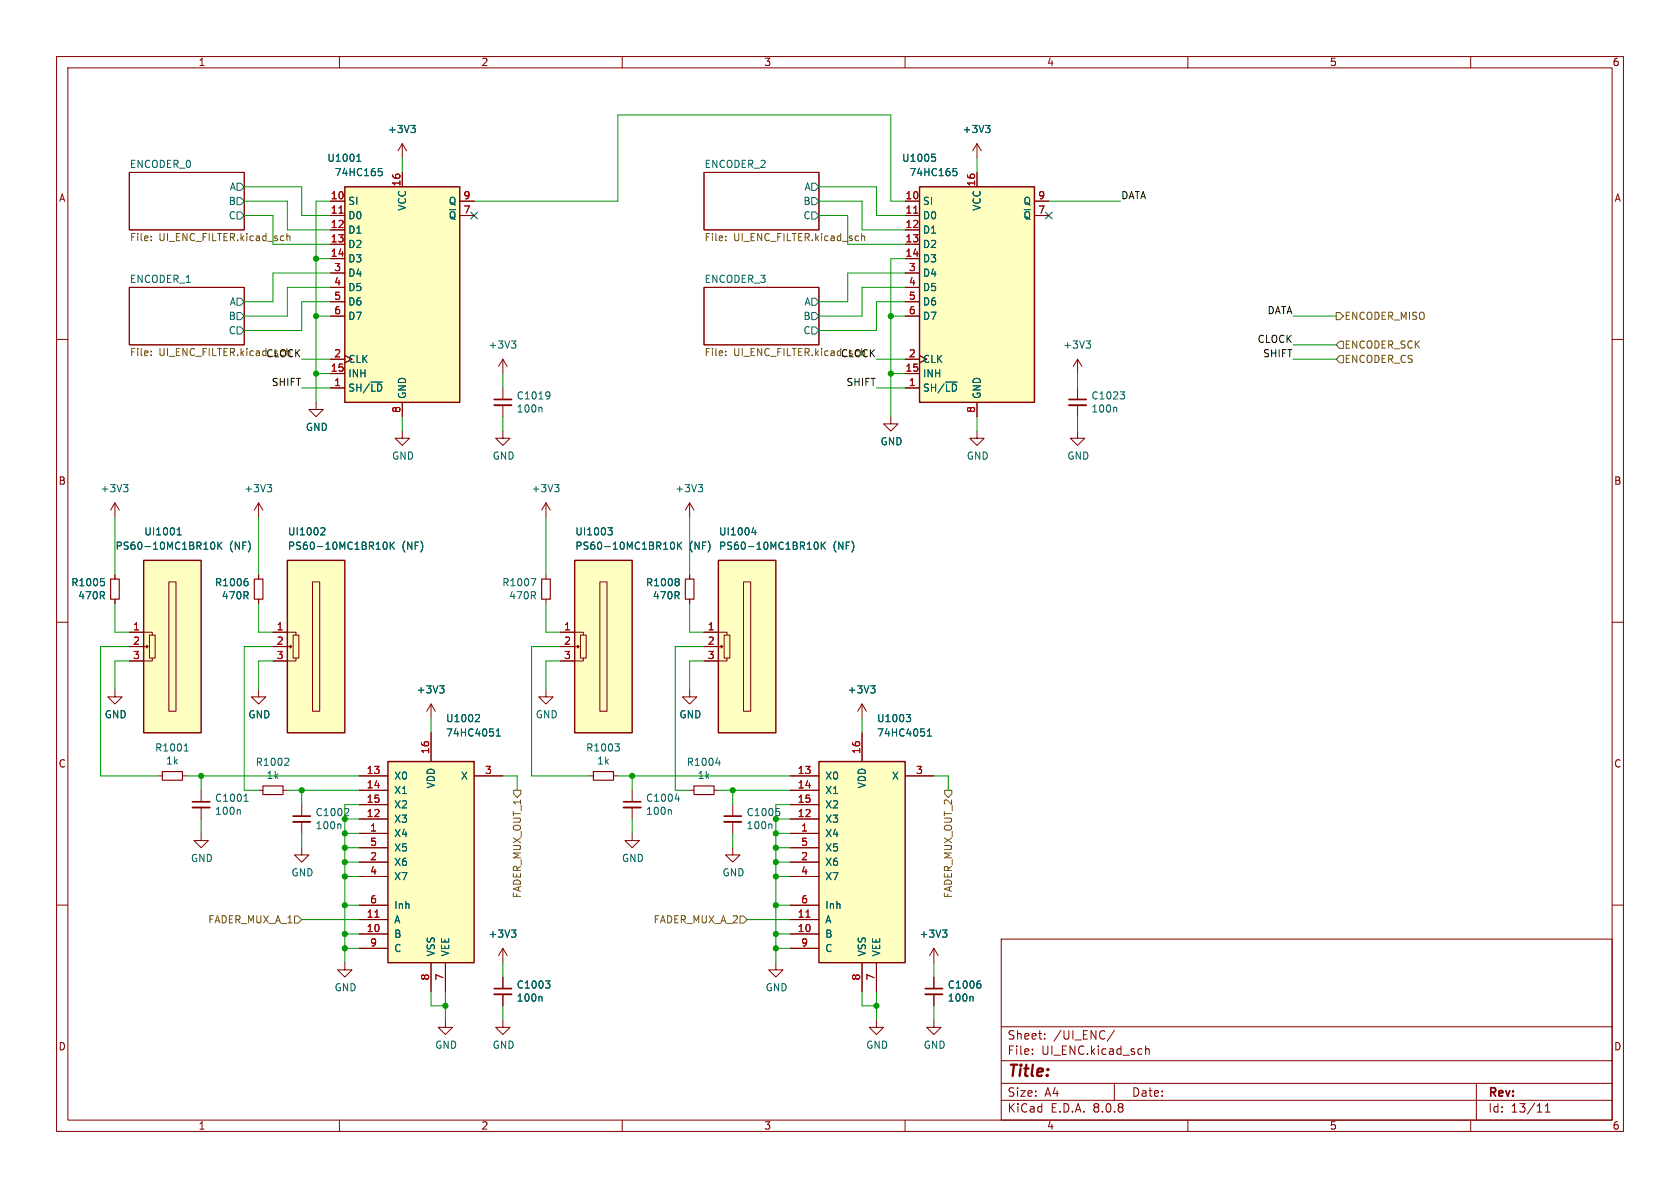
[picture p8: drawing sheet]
<svg xmlns="http://www.w3.org/2000/svg" width="297mm" height="210mm" viewBox="0 0 297 210" stroke-linecap="round" stroke-linejoin="round" font-family="sans-serif">
<g fill="none" stroke="#840000" stroke-width=".18">
<path d="M10 10h277v190h-277zM12 12h273v186h-273zM60 10v2M110 10v2M160 10v2M210 10v2M260 10v2M22.9 30.5h20.3v10.1h-20.3zM71.1 25.4l-.7 1.3M71.1 25.4v2.5M71.1 25.4l.8 1.3M124.5 30.5h20.3v10.1h-20.3z"/>
<path d="M22.9 50.8h20.3v10.2h-20.3zM124.5 50.8h20.3v10.2h-20.3zM10 60h2M285 60h2M10 110h2M285 110h2M45.7 121.9v1.3h1.3l-1.3 1.3-1.3-1.3h1.3M45.7 139.7h.8M50 139.7h.8M10 160h2M137.2 170.2v1.3h1.2l-1.2 1.2-1.3-1.2h1.3M177 166h108v32h-108z"/>
<path d="M285 160h2M60 198v2M110 198v2M160 198v2M177 194.5h108M177 191.5h108M177 187.5h108M177 181.5h108M182.5 186.3v.1M182.5 185.5v.1M184.7 183.6v.1M184.7 182.8v.1"/>
<path d="M197 191.5v3M197 182.1l-1.3 2M202.5 184.9v1.5M202.5 185.5l.2-.1 .4 .1 .1 .9M210 198v2M260 198v2M261 191.5v6.5M273.2 196.6h.8M273.2 195.5l.4-.4v1.5"/>
</g>
<g fill="none" stroke="#006464" stroke-width=".18">
<path d="M41.9 37.5h.6l.7 .6-.7 .6h-.6zM41.9 32.4h.6l.7 .6-.7 .7h-.6zM41.9 34.9h.6l.7 .7-.7 .6h-.6zM72.6 22.2h.8l-.4 .5M73.2 22.7l.2 .2v.3l-.2 .2M143.5 37.5h.6l.7 .6-.7 .6h-.6zM143.5 32.4h.6l.7 .6-.7 .7h-.6zM143.5 34.9h.6l.7 .7-.7 .6h-.6zM41.9 57.8h.6l.7 .6-.7 .7h-.6zM41.9 52.7h.6l.7 .6-.7 .7h-.6zM41.9 55.2h.6l.7 .7-.7 .6h-.6zM143.5 57.8h.6l.7 .6-.7 .7h-.6z"/>
<path d="M143.5 52.7h.6l.7 .6-.7 .7h-.6zM143.5 55.2h.6l.7 .7-.7 .6h-.6zM50.8 134l.3 .3-.1 .3-.7 .7h.8"/>
</g>
<path d="M26.7 42.4v.1M26.7 41.8v.1M50.7 41.8l.2-.1 .3 .1 .1 .7M50.7 41.3v1.2M128.3 42.4v.1M128.3 41.8v.1M152.3 41.3v1.2M152.3 41.8l.2-.1 .3 .1 .1 .7M26.7 62.1v.1M26.7 62.7v.2M128.3 62.1v.1M128.3 62.7v.2" fill="none" stroke="#725600" stroke-width=".18"/>
<path d="M46.5 138.9h3.5v1.6h-3.5z" fill="none" stroke="#840000" stroke-width=".2"/>
<path d="M50.8 99.1h10.2v30.4h-10.2z" fill="#ffffc2"/>
<path d="M50.8 99.1h10.2v30.4h-10.2z" fill="none" stroke="#840000" stroke-width=".25"/>
<g fill="none" stroke="#840000" stroke-width=".18">
<path d="M45.7 88.9l-.7 1.3M45.7 88.9v2.5M45.7 88.9l.8 1.3M20.3 101.6v.8M20.3 105.9v.8M48.3 111.8h4v.5M48.3 114.3h3.3l-.3-.3v.6l.3-.3M51.8 112.3h1v4h-1zM52.3 116.3v.5h-4M55.2 102.9h1.3v22.8h-1.3zM27.9 137.2h.8M32.3 137.2h.7"/>
<path d="M76.2 124.5l-.8 1.2M76.2 124.5v2.5M76.2 124.5l.8 1.2M78.7 180.3v1.3h1.3l-1.3 1.3-1.2-1.3h1.2"/>
</g>
<g fill="none" stroke="#006464" stroke-width=".18">
<path d="M47.2 85.7h.8l-.4 .5M47.8 86.2l.2 .2v.3l-.2 .2M56.9 93.3l.4 .1 .1 .3-.7 .9h.7M67.9 95.9l.1-.1a.68 .68 0 0 1 .5 .7 .68 .68 0 0 1-.5 .6 .84 .84 0 0 1-.1-1.2zM69 95.8v1.3M69.2 96.4l.5 .7M69.7 95.8l-.7 .8M17.8 102.3h.6M18.2 102.8l.3 .2v.3l-.3 .3M32.6 132.8h.7M32.7 131.8l.2-.3v1.3M77.7 121.2h.8l-.4 .5"/>
<path d="M78.3 121.7l.2 .3v.3l-.2 .2"/>
</g>
<path d="M19.6 102.4h1.5v3.5h-1.5zM28.7 136.4h3.6v1.5h-3.6z" fill="none" stroke="#840000" stroke-width=".2"/>
<path d="M101.6 99.1h10.2v30.4h-10.2z" fill="#ffffc2"/>
<path d="M101.6 99.1h10.2v30.4h-10.2z" fill="none" stroke="#840000" stroke-width=".25"/>
<g fill="none" stroke="#840000" stroke-width=".18">
<path d="M71.1 76.2v1.3h1.3l-1.3 1.2-1.3-1.2h1.3M96.5 88.9v2.5M96.5 88.9l-.7 1.3M96.5 88.9l.8 1.3M121.9 88.9l-.7 1.3M121.9 88.9v2.5M121.9 88.9l.8 1.3M96.5 101.6v.8M96.5 105.9v.8M99.1 111.8h4v.5M99.1 114.3h3.3l-.3-.3v.6l.3-.3M102.6 112.3h1v4h-1z"/>
<path d="M103.1 116.3v.5h-4M106 102.9h1.3v22.8h-1.3zM121.9 101.6v.8M121.9 105.9v.8M111.8 139.7v2M111.8 147.3v1.3h1.2l-1.2 1.3-1.3-1.3h1.3M111.8 142.7v2.1M129.5 142.2v2.1M129.5 145.3v2M61 170.2v1.3h1.2l-1.2 1.2-1.3-1.2h1.3"/>
</g>
<g fill="none" stroke="#006464" stroke-width=".18">
<path d="M98 85.7h.8l-.4 .5M98.6 86.2l.2 .2v.3l-.2 .2M107.5 93.3h.7l-.4 .5 .4 .1v.4l-.2 .3h-.4M118.7 95.9l.1-.1a.68 .68 0 0 1 .5 .7 .68 .68 0 0 1-.5 .6 .84 .84 0 0 1-.1-1.2zM119.8 95.8v1.3M120 96.4l.5 .7M120.5 95.8l-.7 .8M123.4 85.7h.8l-.4 .5M124 86.2l.2 .2v.3l-.2 .2M93.9 102.3h.8l-.5 1.3M119.8 102.3l.3 .2-.3 .3 .3 .3v.2l-.3 .3M118.5 143.1l.2 .2v.7"/>
<path d="M119.3 141.2h.8M120 140.8v.9M136.3 145.7l.2 .1v.7M137.2 142.9h.6M137.6 143.4l.3 .2v.3l-.3 .3"/>
</g>
<path d="M95.8 102.4h1.5v3.5h-1.5zM121.2 102.4h1.5v3.5h-1.5z" fill="none" stroke="#840000" stroke-width=".2"/>
<path d="M110.2 142.7h3.1M128 145.3h3.1" fill="none" stroke="#840000" stroke-width=".33"/>
<path d="M110.2 141.7h3.1M128 144.3h3.1" fill="none" stroke="#840000" stroke-width=".3"/>
<path d="M144.8 134.6h15.2v35.6h-15.2z" fill="#ffffc2"/>
<path d="M144.8 134.6h15.2v35.6h-15.2z" fill="none" stroke="#840000" stroke-width=".25"/>
<g fill="none" stroke="#840000" stroke-width=".18">
<path d="M139.7 137.2h5.1M139.7 139.7h5.1M152.4 129.5v5.1M160 137.2h5.1M139.7 147.3h5.1M139.7 144.8h5.1M139.7 142.2h5.1M139.7 152.4h5.1M139.7 154.9h5.1M139.7 149.9h5.1M139.7 165.1h5.1M139.7 162.6h5.1"/>
<path d="M139.7 160h5.1M139.7 167.6h5.1M152.4 170.2v5.1M154.9 170.2v5.1M165.1 167.6l-.8 1.3M165.1 167.6v2.6M165.1 167.6l.8 1.3"/>
</g>
<path d="M142.5 162.1h.7" fill="none" stroke="#a90000" stroke-width=".18"/>
<path d="M160.2 126.3h.8l-.4 .5 .3 .1 .1 .4-.3 .3h-.3M163.9 130.1h.8M163.9 129.2l.4-.4v1.3M166.6 164.4h.8l-.4 .5M167.2 164.9l.2 .2v.3l-.2 .3" fill="none" stroke="#006464" stroke-width=".18"/>
<path d="M127 99.1h10.2v30.4h-10.2z" fill="#ffffc2"/>
<path d="M127 99.1h10.2v30.4h-10.2z" fill="none" stroke="#840000" stroke-width=".25"/>
<g fill="none" stroke="#840000" stroke-width=".18">
<path d="M88.9 76.2v1.3h1.3l-1.3 1.2-1.3-1.2h1.3M88.9 63.5v2.5M88.9 68.6v2M88.9 71.6v2.1M88.9 63.5l-.8 1.3M88.9 63.5l.8 1.3M124.5 111.8h4v.5M124.5 114.3h3.3l-.3-.3v.6l.3-.3M128 112.3h1v4h-1zM128.5 116.3v.5h-4M131.4 102.9h1.3v22.8h-1.3zM152.4 124.5l-.8 1.2"/>
<path d="M152.4 124.5v2.5M152.4 124.5l.8 1.2M154.9 180.3v1.3h1.3l-1.3 1.3-1.2-1.3h1.2M165.1 180.3v1.3h1.3l-1.3 1.3-1.3-1.3h1.3"/>
</g>
<g fill="none" stroke="#006464" stroke-width=".18">
<path d="M90.4 60.3h.8l-.4 .5M91 60.8l.2 .2v.3l-.2 .2M95.6 72l.2 .2v.6M97 69.3l.2 .1a1.03 1.03 0 0 1-.2 1.1M97.2 69.8l-.2 .2M132.9 94.1h.8M133.5 93.7v.9M144.1 95.9l.1-.1a.68 .68 0 0 1 .5 .7 .68 .68 0 0 1-.5 .6 .84 .84 0 0 1-.1-1.2zM145.2 95.8v1.3M145.4 96.4l.5 .7M145.9 95.8l-.7 .8M153.9 121.2h.8l-.4 .5"/>
<path d="M154.5 121.7l.2 .3v.3l-.2 .2"/>
</g>
<path d="M87.4 71.6h3" fill="none" stroke="#840000" stroke-width=".33"/>
<path d="M87.4 70.6h3" fill="none" stroke="#840000" stroke-width=".3"/>
<path d="M162.6 33h20.3v38.1h-20.3z" fill="#ffffc2"/>
<path d="M162.6 33h20.3v38.1h-20.3z" fill="none" stroke="#840000" stroke-width=".25"/>
<g fill="none" stroke="#840000" stroke-width=".18">
<path d="M160 38.1h2.6M160 35.6h2.6M172.7 25.4v2.5M172.7 30.5v2.5M172.7 25.4l-.7 1.3M172.7 25.4l.8 1.3M182.9 38.1h2.5M182.9 35.6h2.5M160 40.6h2.6M160 43.2h2.6M160 45.7h2.6M160 48.3h2.6"/>
<path d="M160 50.8h2.6M160 53.3h2.6M160 55.9h2.6M55.9 71.1v1.3h1.2l-1.2 1.3-1.3-1.3h1.3M160 63.5h2.6M160 68.6h2.6M160 66h2.6M172.7 71.1v2.6M165.1 172.7v2.1M165.1 175.8v2"/>
</g>
<path d="M161.5 37.7h.8" fill="none" stroke="#a90000" stroke-width=".18"/>
<path d="M164.7 27.2h.6M164.9 27.7h.3l.2 .3-.1 .4-.4 .1M168.5 29.8h.6M168.6 30.3h.3l.3 .2-.1 .4-.5 .2M174.2 22.2h.8l-.4 .5M174.8 22.7l.2 .2v.3l-.2 .2M171.8 176.1l.2 .2v.7M173.1 173.4h.2M173.2 173.9l.2 .2v.3l-.2 .3" fill="none" stroke="#006464" stroke-width=".18"/>
<path d="M163.6 175.8h3" fill="none" stroke="#840000" stroke-width=".33"/>
<path d="M163.6 174.8h3" fill="none" stroke="#840000" stroke-width=".3"/>
<path d="M61 33h20.3v38.1h-20.3z" fill="#ffffc2"/>
<path d="M61 33h20.3v38.1h-20.3z" fill="none" stroke="#840000" stroke-width=".25"/>
<g fill="none" stroke="#840000" stroke-width=".18">
<path d="M58.4 38.1h2.6M58.4 35.6h2.6M71.1 30.5v2.5M81.3 38.1h2.5M81.3 35.6h2.5M58.4 40.6h2.6M58.4 43.2h2.6M58.4 45.7h2.6M58.4 48.3h2.6M58.4 50.8h2.6M58.4 53.3h2.6M58.4 55.9h2.6"/>
<path d="M58.4 63.5h2.6M58.4 68.6h2.6M58.4 66h2.6M71.1 71.1v2.6M45.7 101.6v.8M45.7 105.9v.8"/>
</g>
<path d="M59.9 37.7h.8" fill="none" stroke="#a90000" stroke-width=".18"/>
<path d="M63.1 28.5h.7M63.2 27.6l.2-.4v1.3M66.9 29.8h.6M67 30.3h.3l.3 .2-.1 .4-.5 .2M43.5 102.3h.2M43.6 102.8l.3 .2v.3l-.3 .3" fill="none" stroke="#006464" stroke-width=".18"/>
<path d="M45 102.4h1.5v3.5h-1.5z" fill="none" stroke="#840000" stroke-width=".2"/>
<path d="M25.4 99.1h10.2v30.4h-10.2z" fill="#ffffc2"/>
<path d="M25.4 99.1h10.2v30.4h-10.2z" fill="none" stroke="#840000" stroke-width=".25"/>
<g fill="none" stroke="#840000" stroke-width=".18">
<path d="M157.5 73.7v1.2h1.2l-1.2 1.3-1.3-1.3h1.3M172.7 76.2v1.3h1.3l-1.3 1.2-1.3-1.2h1.3M190.5 76.2v1.3h1.3l-1.3 1.2-1.3-1.2h1.3M190.5 63.5l-.8 1.3M190.5 63.5v2.5M190.5 68.6v2M190.5 71.6v2.1M190.5 63.5l.8 1.3M20.3 88.9l-.7 1.3M20.3 88.9v2.5M20.3 88.9l.8 1.3M22.9 111.8h4v.5"/>
<path d="M22.9 114.3h3.3l-.3-.3v.6l.3-.3M26.4 112.3h1v4h-1zM26.9 116.3v.5h-4M29.8 102.9h1.3v22.8h-1.3zM20.3 121.9v1.3h1.3l-1.3 1.3-1.3-1.3h1.3M35.6 139.7v2M104.1 137.2h.8M108.5 137.2h.7M121.9 121.9v1.3h1.3l-1.3 1.3-1.3-1.3h1.3M121.9 139.7h.8M126.2 139.7h.8M35.6 147.3v1.3h1.2l-1.2 1.3-1.3-1.3h1.3"/>
<path d="M35.6 142.7v2.1M53.3 149.9v1.2h1.3l-1.3 1.3-1.2-1.3h1.2M53.3 142.2v2.1M53.3 145.3v2M129.5 149.9v1.2h1.3l-1.3 1.3-1.2-1.3h1.2M88.9 167.6v2.6M88.9 172.7v2.1M88.9 175.8v2M88.9 167.6l-.8 1.3M88.9 167.6l.8 1.3M88.9 180.3v1.3h1.3l-1.3 1.3-1.3-1.3h1.3"/>
</g>
<g fill="none" stroke="#006464" stroke-width=".18">
<path d="M192 60.3h.8l-.4 .5M192.6 60.8l.2 .2v.3l-.2 .2M197.2 72l.2 .2v.6M198 69.3h.8l-.4 .4M198.6 69.7l.2 .3v.3l-.2 .2M21.8 85.7h.8l-.4 .5M22.4 86.2l.2 .2v.3l-.2 .2M31.3 94.6h.7M31.3 93.7l.4-.4v1.3M37.4 95.9l.1-.1a.68 .68 0 0 1 .5 .7 .68 .68 0 0 1-.5 .6 .84 .84 0 0 1-.1-1.2zM38.5 95.8v1.3M38.7 96.4l.5 .7"/>
<path d="M39.2 95.8l-.7 .8M108.7 131.5h.8l-.4 .5M109.3 132l.2 .2v.3l-.2 .3M126.5 134.9h.8M127.2 134.5v.8M42.3 143.1l.2 .2v.7M43.1 141.7h.8M43.3 140.7l.2-.3v1.3M60.1 145.7l.2 .1v.7M61.4 142.9l.3 .3-.1 .3-.7 .7h.8M90.4 164.4h.8l-.4 .5M91 164.9l.2 .2v.3l-.2 .3"/>
<path d="M95.6 176.1l.2 .2v.7M96.4 173.4h.8l-.4 .5M97 173.9l.2 .2v.3l-.2 .3"/>
</g>
<path d="M104.9 136.4h3.6v1.5h-3.6zM122.7 138.9h3.5v1.6h-3.5z" fill="none" stroke="#840000" stroke-width=".2"/>
<path d="M189 71.6h3M34 142.7h3.1M51.8 145.3h3.1M87.4 175.8h3" fill="none" stroke="#840000" stroke-width=".33"/>
<path d="M189 70.6h3M34 141.7h3.1M51.8 144.3h3.1M87.4 174.8h3" fill="none" stroke="#840000" stroke-width=".3"/>
<path d="M68.6 134.6h15.2v35.6h-15.2z" fill="#ffffc2"/>
<path d="M68.6 134.6h15.2v35.6h-15.2z" fill="none" stroke="#840000" stroke-width=".25"/>
<g fill="none" stroke="#840000" stroke-width=".18">
<path d="M58.4 38.1h2.6M58.4 35.6h2.6M71.1 30.5v2.5M81.3 38.1h2.5M81.3 35.6h2.5M160 38.1h2.6M160 35.6h2.6M172.7 30.5v2.5M182.9 38.1h2.5M182.9 35.6h2.5M58.4 40.6h2.6M58.4 43.2h2.6"/>
<path d="M58.4 45.7h2.6M58.4 48.3h2.6M58.4 50.8h2.6M58.4 53.3h2.6M58.4 55.9h2.6M160 40.6h2.6M160 43.2h2.6M160 45.7h2.6M160 48.3h2.6M160 50.8h2.6M160 53.3h2.6M160 55.9h2.6"/>
<path d="M58.4 63.5h2.6M58.4 68.6h2.6M58.4 66h2.6M71.1 71.1v2.6M160 63.5h2.6M160 68.6h2.6M160 66h2.6M172.7 71.1v2.6M20.3 101.6v.8M20.3 105.9v.8M22.9 111.8h2.5M22.9 114.3h2.5"/>
<path d="M22.9 116.8h2.5M45.7 101.6v.8M45.7 105.9v.8M48.3 111.8h2.5M48.3 114.3h2.5M48.3 116.8h2.5M99.1 111.8h2.5M99.1 114.3h2.5M99.1 116.8h2.5M121.9 101.6v.8M121.9 105.9v.8M124.5 111.8h2.5"/>
<path d="M124.5 114.3h2.5M124.5 116.8h2.5M63.5 137.2h5.1M63.5 139.7h5.1M76.2 129.5v5.1M83.8 137.2h5.1M96.5 121.9v1.3h1.3l-1.3 1.3-1.3-1.3h1.3M139.7 137.2h5.1M139.7 139.7h5.1M152.4 129.5v5.1M160 137.2h5.1M63.5 147.3h5.1"/>
<path d="M63.5 144.8h5.1M63.5 142.2h5.1M63.5 152.4h5.1M63.5 154.9h5.1M63.5 149.9h5.1M139.7 147.3h5.1M139.7 144.8h5.1M139.7 142.2h5.1M139.7 152.4h5.1M139.7 154.9h5.1M139.7 149.9h5.1M63.5 165.1h5.1"/>
<path d="M63.5 162.6h5.1M63.5 160h5.1M63.5 167.6h5.1M76.2 170.2v5.1M78.7 170.2v5.1M88.9 172.7v2.1M88.9 175.8v2M139.7 165.1h5.1M139.7 162.6h5.1M139.7 160h5.1M139.7 167.6h5.1M152.4 170.2v5.1"/>
<path d="M154.9 170.2v5.1M165.1 172.7v2.1M165.1 175.8v2"/>
</g>
<path d="M59.9 37.7h.8M161.5 37.7h.8M66.3 162.1h.7M142.5 162.1h.7" fill="none" stroke="#a90000" stroke-width=".18"/>
<g fill="none" stroke="#006464" stroke-width=".18">
<path d="M63.1 28.5h.7M63.2 27.6l.2-.4v1.3M66.9 29.8h.6M67 30.3h.3l.3 .2-.1 .4-.5 .2M72.6 22.2h.8l-.4 .5M73.2 22.7l.2 .2v.3l-.2 .2M164.7 27.2h.6M164.9 27.7h.3l.2 .3-.1 .4-.4 .1M168.5 29.8h.6M168.6 30.3h.3l.3 .2-.1 .4-.5 .2M174.2 22.2h.8l-.4 .5M174.8 22.7l.2 .2v.3l-.2 .2"/>
<path d="M31.3 94.6h.7M31.3 93.7l.4-.4v1.3M37.4 95.9l.1-.1a.68 .68 0 0 1 .5 .7 .68 .68 0 0 1-.5 .6 .84 .84 0 0 1-.1-1.2zM38.5 95.8v1.3M38.7 96.4l.5 .7M39.2 95.8l-.7 .8M56.9 93.3l.4 .1 .1 .3-.7 .9h.7M67.9 95.9l.1-.1a.68 .68 0 0 1 .5 .7 .68 .68 0 0 1-.5 .6 .84 .84 0 0 1-.1-1.2zM69 95.8v1.3M69.2 96.4l.5 .7M69.7 95.8l-.7 .8M107.5 93.3h.7l-.4 .5 .4 .1v.4l-.2 .3h-.4"/>
<path d="M118.7 95.9l.1-.1a.68 .68 0 0 1 .5 .7 .68 .68 0 0 1-.5 .6 .84 .84 0 0 1-.1-1.2zM119.8 95.8v1.3M120 96.4l.5 .7M120.5 95.8l-.7 .8M132.9 94.1h.8M133.5 93.7v.9M144.1 95.9l.1-.1a.68 .68 0 0 1 .5 .7 .68 .68 0 0 1-.5 .6 .84 .84 0 0 1-.1-1.2zM145.2 95.8v1.3M145.4 96.4l.5 .7M145.9 95.8l-.7 .8M17.8 102.3h.6M18.2 102.8l.3 .2v.3l-.3 .3"/>
<path d="M43.5 102.3h.2M43.6 102.8l.3 .2v.3l-.3 .3M119.8 102.3l.3 .2-.3 .3 .3 .3v.2l-.3 .3M77.7 121.2h.8l-.4 .5M78.3 121.7l.2 .3v.3l-.2 .2M84.2 126.3l.5 .1 .1 .3-.8 .9h.8M87.7 130.1h.8M87.7 129.2l.4-.4v1.3M153.9 121.2h.8l-.4 .5M154.5 121.7l.2 .3v.3l-.2 .2M160.2 126.3h.8l-.4 .5 .3 .1 .1 .4-.3 .3h-.3M163.9 130.1h.8"/>
<path d="M163.9 129.2l.4-.4v1.3M90.4 164.4h.8l-.4 .5M91 164.9l.2 .2v.3l-.2 .3M95.6 176.1l.2 .2v.7M96.4 173.4h.8l-.4 .5M97 173.9l.2 .2v.3l-.2 .3M166.6 164.4h.8l-.4 .5M167.2 164.9l.2 .2v.3l-.2 .3M171.8 176.1l.2 .2v.7M173.1 173.4h.2M173.2 173.9l.2 .2v.3l-.2 .3"/>
</g>
<path d="M236.2 55.2h.7l.6 .7-.6 .6h-.7zM236.9 60.3h.6v1.3h-.6l-.7-.6zM236.9 62.9h.6v1.2h-.6l-.7-.6zM90.8 139.7h1.3v.6l-.7 .7-.6-.7zM167 139.7h1.3v.6l-.7 .7-.6-.7zM52.1 161.9h.6l.6 .7-.6 .6h-.6zM130.8 161.9h.6l.7 .7-.7 .6h-.6z" fill="none" stroke="#725600" stroke-width=".18"/>
<g fill="none" stroke="#009600" stroke-width=".18">
<path d="M43.2 38.1h5.1v5.1h10.1M43.2 35.6h7.6v5h7.6M43.2 33h10.1v5.1h5.1M58.4 35.6h-2.5v35.5M71.1 27.9v2.6M83.8 35.6h25.4v-15.3h48.3v15.3h2.5M144.8 33h10.1v5.1h5.1M144.8 38.1h5.1v5.1h10.1M144.8 35.6h7.6v5h7.6M172.7 27.9v2.6M185.4 35.6h12.7M55.9 55.9h2.5"/>
<path d="M55.9 45.7h2.5M58.4 48.3h-10.1v5h-5.1M58.4 53.3h-5.1v5.1h-10.1M58.4 50.8h-7.6v5.1h-7.6M157.5 55.9h2.5M160 48.3h-10.1v5h-5.1M160 53.3h-5.1v5.1h-10.1M160 50.8h-7.6v5.1h-7.6M160 45.7h-2.5v28M228.6 55.9h7.6M53.3 68.6h5.1M53.3 63.5h5.1"/>
<path d="M55.9 66h2.5M71.1 73.7v2.5M88.9 66v2.6M88.9 73.7v2.5M154.9 68.6h5.1M154.9 63.5h5.1M157.5 66h2.5M172.7 73.7v2.5M190.5 66v2.6M190.5 73.7v2.5M228.6 63.5h7.6M228.6 61h7.6"/>
<path d="M20.3 91.4v10.2M45.7 91.4v10.2M96.5 91.4v10.2M121.9 91.4v10.2M20.3 106.7v5.1h2.6M22.9 114.3h-5.1v22.9h10.1M22.9 116.8h-2.6v5.1M45.7 106.7v5.1h2.6M48.3 114.3h-5.1v25.4h2.5M48.3 116.8h-2.6v5.1M96.5 106.7v5.1h2.6M99.1 114.3h-5.1v22.9h10.1"/>
<path d="M99.1 116.8h-2.6v5.1M121.9 106.7v5.1h2.6M124.5 114.3h-5.1v25.4h2.5M124.5 116.8h-2.6v5.1M33 137.2h30.5M35.6 137.2v2.5M50.8 139.7h12.7M53.3 139.7v2.5M76.2 127v2.5M88.9 137.2h2.5v2.5M109.2 137.2h30.5M111.8 137.2v2.5"/>
<path d="M127 139.7h12.7M129.5 139.7v2.5M152.4 127v2.5M165.1 137.2h2.5v2.5M35.6 144.8v2.5M53.3 147.3v2.6M61 144.8h2.5M61 149.9h2.5M61 154.9h2.5M61 147.3h2.5M61 152.4h2.5M63.5 142.2h-2.5v28"/>
<path d="M111.8 144.8v2.5M129.5 147.3v2.6M137.2 144.8h2.5M137.2 149.9h2.5M137.2 154.9h2.5M137.2 147.3h2.5M137.2 152.4h2.5M139.7 142.2h-2.5v28M53.3 162.6h10.2M61 160h2.5M61 167.6h2.5M61 165.1h2.5"/>
<path d="M76.2 175.3v2.5h2.5M78.7 175.3v5M88.9 170.2v2.5M88.9 177.8v2.5M132.1 162.6h7.6M137.2 160h2.5M137.2 167.6h2.5M137.2 165.1h2.5M152.4 175.3v2.5h2.5M154.9 175.3v5M165.1 170.2v2.5M165.1 177.8v2.5"/>
</g>
<path d="M83.2 37.5l1.2 1.2M84.4 37.5l-1.2 1.2M184.8 37.5l1.2 1.2M186 37.5l-1.2 1.2" fill="none" stroke="#000084" stroke-width=".18"/>
<g fill="#009600" stroke="#009600" stroke-width=".18">
<circle cx="61" cy="160" r=".46"/>
<circle cx="53.3" cy="139.7" r=".46"/>
<circle cx="61" cy="144.8" r=".46"/>
<circle cx="61" cy="154.9" r=".46"/>
<circle cx="61" cy="149.9" r=".46"/>
<circle cx="61" cy="152.4" r=".46"/>
<circle cx="61" cy="147.3" r=".46"/>
<circle cx="137.2" cy="149.9" r=".46"/>
<circle cx="137.2" cy="152.4" r=".46"/>
<circle cx="129.5" cy="139.7" r=".46"/>
<circle cx="111.8" cy="137.2" r=".46"/>
<circle cx="137.2" cy="147.3" r=".46"/>
<circle cx="35.6" cy="137.2" r=".46"/>
<circle cx="55.9" cy="55.9" r=".46"/>
<circle cx="55.9" cy="45.7" r=".46"/>
<circle cx="55.9" cy="66" r=".46"/>
<circle cx="154.9" cy="177.8" r=".46"/>
<circle cx="137.2" cy="144.8" r=".46"/>
<circle cx="157.5" cy="55.9" r=".46"/>
<circle cx="157.5" cy="66" r=".46"/>
<circle cx="137.2" cy="165.1" r=".46"/>
<circle cx="137.2" cy="160" r=".46"/>
<circle cx="137.2" cy="154.9" r=".46"/>
<circle cx="137.2" cy="167.6" r=".46"/>
<circle cx="78.7" cy="177.8" r=".46"/>
<circle cx="61" cy="167.6" r=".46"/>
<circle cx="61" cy="165.1" r=".46"/>
</g>
<text font-size="2.8" fill="#840000" x="178" y="190.9">Title:</text>
<g font-size="2.1" fill="#840000">
<text x="178" y="184">Sheet:</text>
<text x="186.2" y="184">/UI_ENC/</text>
<text x="178" y="186.7">File:</text>
<text x="184.1" y="186.7">UI_ENC.kicad_sch</text>
<text x="178" y="196.9">KiCad</text>
<text x="178" y="194.1">Size:</text>
<text x="184.7" y="194.1">A4</text>
<text x="185.7" y="196.9">E.D.A.</text>
<text x="193.3" y="196.9">8.0.8</text>
<text x="200" y="194.1">Date:</text>
<text x="263" y="194.3">Rev:</text>
<text x="263" y="196.9">Id:</text>
<text x="267.1" y="196.9">13/11</text>
</g>
<g font-size="1.8" fill="#840000">
<text x="35" y="11.9">1</text>
<text x="85" y="11.9">2</text>
<text x="135" y="11.9">3</text>
<text x="185" y="11.9">4</text>
<text x="235" y="11.9">5</text>
<text x="285" y="11.9">6</text>
<text x="10.3" y="35.9">A</text>
<text x="285.3" y="35.9">A</text>
<text x="10.3" y="85.9">B</text>
<text x="285.3" y="85.9">B</text>
<text x="10.3" y="135.9">C</text>
<text x="285.3" y="135.9">C</text>
<text x="10.3" y="185.9">D</text>
<text x="285.3" y="185.9">D</text>
<text x="35" y="199.9">1</text>
<text x="85" y="199.9">2</text>
<text x="135" y="199.9">3</text>
<text x="185" y="199.9">4</text>
<text x="235" y="199.9">5</text>
<text x="285" y="199.9">6</text>
</g>
<g font-size="1.8" fill="#006464">
<text x="68.5" y="23.7">+3V3</text>
<text x="170.1" y="23.7">+3V3</text>
<text x="22.9" y="29.8">ENCODER_0</text>
<text x="57.8" y="28.8">U1001</text>
<text x="124.5" y="29.8">ENCODER_2</text>
<text x="159.4" y="28.8">U1005</text>
<text x="40.5" y="33.9">A</text>
<text x="59.1" y="31.3">74HC165</text>
<text x="142.1" y="33.9">A</text>
<text x="160.7" y="31.3">74HC165</text>
<text x="40.3" y="39">C</text>
<text x="40.3" y="36.4">B</text>
<text x="61.5" y="39">D0</text>
<text x="61.5" y="41.5">D1</text>
<text x="61.5" y="36.4">SI</text>
<text x="72" y="37.4" transform="rotate(-90 72 37.4)">VCC</text>
<text x="79.2" y="36.4">Q</text>
<text x="79.2" y="39">~{Q}</text>
<text x="141.9" y="39">C</text>
<text x="141.9" y="36.4">B</text>
<text x="163.1" y="39">D0</text>
<text x="163.1" y="41.5">D1</text>
<text x="163.1" y="36.4">SI</text>
<text x="173.6" y="37.4" transform="rotate(-90 173.6 37.4)">VCC</text>
<text x="180.8" y="36.4">Q</text>
<text x="180.8" y="39">~{Q}</text>
<text x="61.5" y="44">D2</text>
<text x="61.5" y="46.6">D3</text>
<text x="163.1" y="44">D2</text>
<text x="163.1" y="46.6">D3</text>
<text x="22.9" y="50.1">ENCODER_1</text>
<text x="61.5" y="49.1">D4</text>
<text x="61.5" y="51.7">D5</text>
<text x="124.5" y="50.1">ENCODER_3</text>
<text x="163.1" y="49.1">D4</text>
<text x="163.1" y="51.7">D5</text>
<text x="40.3" y="59.3">C</text>
<text x="40.3" y="56.7">B</text>
<text x="40.5" y="54.2">A</text>
<text x="61.5" y="54.2">D6</text>
<text x="61.5" y="56.7">D7</text>
<text x="141.9" y="59.3">C</text>
<text x="141.9" y="56.7">B</text>
<text x="142.1" y="54.2">A</text>
<text x="163.1" y="54.2">D6</text>
<text x="163.1" y="56.7">D7</text>
<text x="61.5" y="64.4">CLK</text>
<text x="86.3" y="61.8">+3V3</text>
<text x="163.1" y="64.4">CLK</text>
<text x="187.9" y="61.8">+3V3</text>
<text x="61.5" y="69.4">SH/~{LD}</text>
<text x="61.5" y="66.9">INH</text>
<text x="72" y="70.6" transform="rotate(-90 72 70.6)">GND</text>
<text x="91.2" y="70.8">C1019</text>
<text x="163.1" y="69.4">SH/~{LD}</text>
<text x="163.1" y="66.9">INH</text>
<text x="173.6" y="70.6" transform="rotate(-90 173.6 70.6)">GND</text>
<text x="192.8" y="70.8">C1023</text>
<text x="54" y="76.4">GND</text>
<text x="91.2" y="73.1">100n</text>
<text x="192.8" y="73.1">100n</text>
<text x="69.2" y="81.5">GND</text>
<text x="87" y="81.5">GND</text>
<text x="155.6" y="78.9">GND</text>
<text x="170.8" y="81.5">GND</text>
<text x="188.6" y="81.5">GND</text>
<text x="17.7" y="87.2">+3V3</text>
<text x="43.1" y="87.2">+3V3</text>
<text x="93.9" y="87.2">+3V3</text>
<text x="119.3" y="87.2">+3V3</text>
<text x="25.4" y="94.8">UI1001</text>
<text x="50.8" y="94.8">UI1002</text>
<text x="101.6" y="94.8">UI1003</text>
<text x="127" y="94.8">UI1004</text>
<text x="20.3" y="97.4">PS60-10MC1BR10K</text>
<text x="40.6" y="97.4">(NF)</text>
<text x="50.8" y="97.4">PS60-10MC1BR10K</text>
<text x="71" y="97.4">(NF)</text>
<text x="101.6" y="97.4">PS60-10MC1BR10K</text>
<text x="121.8" y="97.4">(NF)</text>
<text x="127" y="97.4">PS60-10MC1BR10K</text>
<text x="147.2" y="97.4">(NF)</text>
<text x="12.5" y="103.8">R1005</text>
<text x="13.7" y="106.1">470R</text>
<text x="37.9" y="103.8">R1006</text>
<text x="39.1" y="106.1">470R</text>
<text x="88.7" y="103.8">R1007</text>
<text x="89.9" y="106.1">470R</text>
<text x="114.1" y="103.8">R1008</text>
<text x="115.3" y="106.1">470R</text>
<text x="73.6" y="122.8">+3V3</text>
<text x="149.8" y="122.8">+3V3</text>
<text x="18.4" y="127.2">GND</text>
<text x="43.8" y="127.2">GND</text>
<text x="78.7" y="127.9">U1002</text>
<text x="78.7" y="130.4">74HC4051</text>
<text x="94.6" y="127.2">GND</text>
<text x="120" y="127.2">GND</text>
<text x="154.9" y="127.9">U1003</text>
<text x="154.9" y="130.4">74HC4051</text>
<text x="27.3" y="133">R1001</text>
<text x="29.3" y="135.4">1k</text>
<text x="45.1" y="135.6">R1002</text>
<text x="47" y="137.9">1k</text>
<text x="103.5" y="133">R1003</text>
<text x="105.5" y="135.4">1k</text>
<text x="121.3" y="135.6">R1004</text>
<text x="123.2" y="137.9">1k</text>
<text x="37.9" y="141.9">C1001</text>
<text x="69.6" y="138">X0</text>
<text x="69.6" y="140.6">X1</text>
<text x="69.6" y="143.1">X2</text>
<text x="77.1" y="139.5" transform="rotate(-90 77.1 139.5)">VDD</text>
<text x="81.4" y="138">X</text>
<text x="114.1" y="141.9">C1004</text>
<text x="145.8" y="138">X0</text>
<text x="145.8" y="140.6">X1</text>
<text x="145.8" y="143.1">X2</text>
<text x="153.3" y="139.5" transform="rotate(-90 153.3 139.5)">VDD</text>
<text x="157.6" y="138">X</text>
<text x="37.9" y="144.2">100n</text>
<text x="55.7" y="146.8">100n</text>
<text x="55.7" y="144.5">C1002</text>
<text x="69.6" y="148.2">X4</text>
<text x="69.6" y="145.6">X3</text>
<text x="114.1" y="144.2">100n</text>
<text x="131.9" y="146.8">100n</text>
<text x="131.9" y="144.5">C1005</text>
<text x="145.8" y="148.2">X4</text>
<text x="145.8" y="145.6">X3</text>
<text x="33.7" y="152.6">GND</text>
<text x="51.4" y="155.1">GND</text>
<text x="69.6" y="153.3">X6</text>
<text x="69.6" y="155.8">X7</text>
<text x="69.6" y="150.7">X5</text>
<text x="109.9" y="152.6">GND</text>
<text x="127.6" y="155.1">GND</text>
<text x="145.8" y="153.3">X6</text>
<text x="145.8" y="155.8">X7</text>
<text x="145.8" y="150.7">X5</text>
<text x="69.6" y="160.9">Inh</text>
<text x="145.8" y="160.9">Inh</text>
<text x="69.6" y="166">B</text>
<text x="69.6" y="163.4">A</text>
<text x="86.3" y="166">+3V3</text>
<text x="145.8" y="166">B</text>
<text x="145.8" y="163.4">A</text>
<text x="162.5" y="166">+3V3</text>
<text x="69.6" y="168.5">C</text>
<text x="77.1" y="169.2" transform="rotate(-90 77.1 169.2)">VSS</text>
<text x="79.6" y="169.2" transform="rotate(-90 79.6 169.2)">VEE</text>
<text x="145.8" y="168.5">C</text>
<text x="153.3" y="169.2" transform="rotate(-90 153.3 169.2)">VSS</text>
<text x="155.8" y="169.2" transform="rotate(-90 155.8 169.2)">VEE</text>
<text x="59.1" y="175.4">GND</text>
<text x="91.2" y="177.3">100n</text>
<text x="91.2" y="175">C1003</text>
<text x="135.3" y="175.4">GND</text>
<text x="167.4" y="177.3">100n</text>
<text x="167.4" y="175">C1006</text>
<text x="76.8" y="185.6">GND</text>
<text x="87" y="185.6">GND</text>
<text x="153" y="185.6">GND</text>
<text x="163.2" y="185.6">GND</text>
</g>
<g font-size="1.8" fill="#a90000">
<text x="58.4" y="35.3">10</text>
<text x="70.9" y="33.1" transform="rotate(-90 70.9 33.1)">16</text>
<text x="81.8" y="35.3">9</text>
<text x="160" y="35.3">10</text>
<text x="172.5" y="33.1" transform="rotate(-90 172.5 33.1)">16</text>
<text x="183.4" y="35.3">9</text>
<text x="58.4" y="37.8">11</text>
<text x="58.4" y="40.4">12</text>
<text x="81.8" y="37.8">7</text>
<text x="160" y="37.8">11</text>
<text x="160" y="40.4">12</text>
<text x="183.4" y="37.8">7</text>
<text x="58.4" y="42.9">13</text>
<text x="58.4" y="45.5">14</text>
<text x="160" y="42.9">13</text>
<text x="160" y="45.5">14</text>
<text x="59" y="48">3</text>
<text x="59" y="50.5">4</text>
<text x="59" y="53.1">5</text>
<text x="160.6" y="48">3</text>
<text x="160.6" y="50.5">4</text>
<text x="160.6" y="53.1">5</text>
<text x="59" y="55.6">6</text>
<text x="160.6" y="55.6">6</text>
<text x="58.4" y="65.8">15</text>
<text x="59" y="63.2">2</text>
<text x="160" y="65.8">15</text>
<text x="160.6" y="63.2">2</text>
<text x="59" y="68.3">1</text>
<text x="160.6" y="68.3">1</text>
<text x="70.9" y="73.1" transform="rotate(-90 70.9 73.1)">8</text>
<text x="172.5" y="73.1" transform="rotate(-90 172.5 73.1)">8</text>
<text x="23.4" y="111.5">1</text>
<text x="48.8" y="111.5">1</text>
<text x="99.6" y="111.5">1</text>
<text x="125" y="111.5">1</text>
<text x="23.4" y="114">2</text>
<text x="23.4" y="116.6">3</text>
<text x="48.8" y="114">2</text>
<text x="48.8" y="116.6">3</text>
<text x="99.6" y="114">2</text>
<text x="99.6" y="116.6">3</text>
<text x="125" y="114">2</text>
<text x="125" y="116.6">3</text>
<text x="64.7" y="136.9">13</text>
<text x="75.9" y="133.4" transform="rotate(-90 75.9 133.4)">16</text>
<text x="85.7" y="136.9">3</text>
<text x="140.9" y="136.9">13</text>
<text x="152.1" y="133.4" transform="rotate(-90 152.1 133.4)">16</text>
<text x="161.9" y="136.9">3</text>
<text x="64.7" y="139.4">14</text>
<text x="64.7" y="142">15</text>
<text x="140.9" y="139.4">14</text>
<text x="140.9" y="142">15</text>
<text x="64.7" y="144.5">12</text>
<text x="65.3" y="147.1">1</text>
<text x="65.3" y="149.6">5</text>
<text x="140.9" y="144.5">12</text>
<text x="141.5" y="147.1">1</text>
<text x="141.5" y="149.6">5</text>
<text x="65.3" y="152.1">2</text>
<text x="65.3" y="154.7">4</text>
<text x="141.5" y="152.1">2</text>
<text x="141.5" y="154.7">4</text>
<text x="65.3" y="159.8">6</text>
<text x="141.5" y="159.8">6</text>
<text x="64.7" y="164.8">10</text>
<text x="64.7" y="162.3">11</text>
<text x="65.3" y="167.4">9</text>
<text x="140.9" y="164.8">10</text>
<text x="140.9" y="162.3">11</text>
<text x="141.5" y="167.4">9</text>
<text x="75.9" y="173.4" transform="rotate(-90 75.9 173.4)">8</text>
<text x="78.5" y="173.4" transform="rotate(-90 78.5 173.4)">7</text>
<text x="152.1" y="173.4" transform="rotate(-90 152.1 173.4)">8</text>
<text x="154.7" y="173.4" transform="rotate(-90 154.7 173.4)">7</text>
</g>
<g font-size="1.8" fill="#0f0f0f">
<text x="198.1" y="35.3">DATA</text>
<text x="224" y="55.6">DATA</text>
<text x="47" y="63.2">CLOCK</text>
<text x="148.6" y="63.2">CLOCK</text>
<text x="222.2" y="60.7">CLOCK</text>
<text x="223.2" y="63.2">SHIFT</text>
<text x="47.9" y="68.3">SHIFT</text>
<text x="149.5" y="68.3">SHIFT</text>
</g>
<g font-size="1.8" fill="#725600">
<text x="22.9" y="43">File:</text>
<text x="28.1" y="43">UI_ENC_FILTER.kicad_sch</text>
<text x="124.5" y="43">File:</text>
<text x="129.7" y="43">UI_ENC_FILTER.kicad_sch</text>
<text x="237.6" y="56.7">ENCODER_MISO</text>
<text x="22.9" y="63.3">File:</text>
<text x="28.1" y="63.3">UI_ENC_FILTER.kicad_sch</text>
<text x="124.5" y="63.3">File:</text>
<text x="129.7" y="63.3">UI_ENC_FILTER.kicad_sch</text>
<text x="237.6" y="61.8">ENCODER_SCK</text>
<text x="237.6" y="64.4">ENCODER_CS</text>
<text x="92.3" y="158.9" transform="rotate(-90 92.3 158.9)">FADER_MUX_OUT_1</text>
<text x="168.5" y="158.9" transform="rotate(-90 168.5 158.9)">FADER_MUX_OUT_2</text>
<text x="36.7" y="163.4">FADER_MUX_A_1</text>
<text x="115.4" y="163.4">FADER_MUX_A_2</text>
</g>
</svg>
